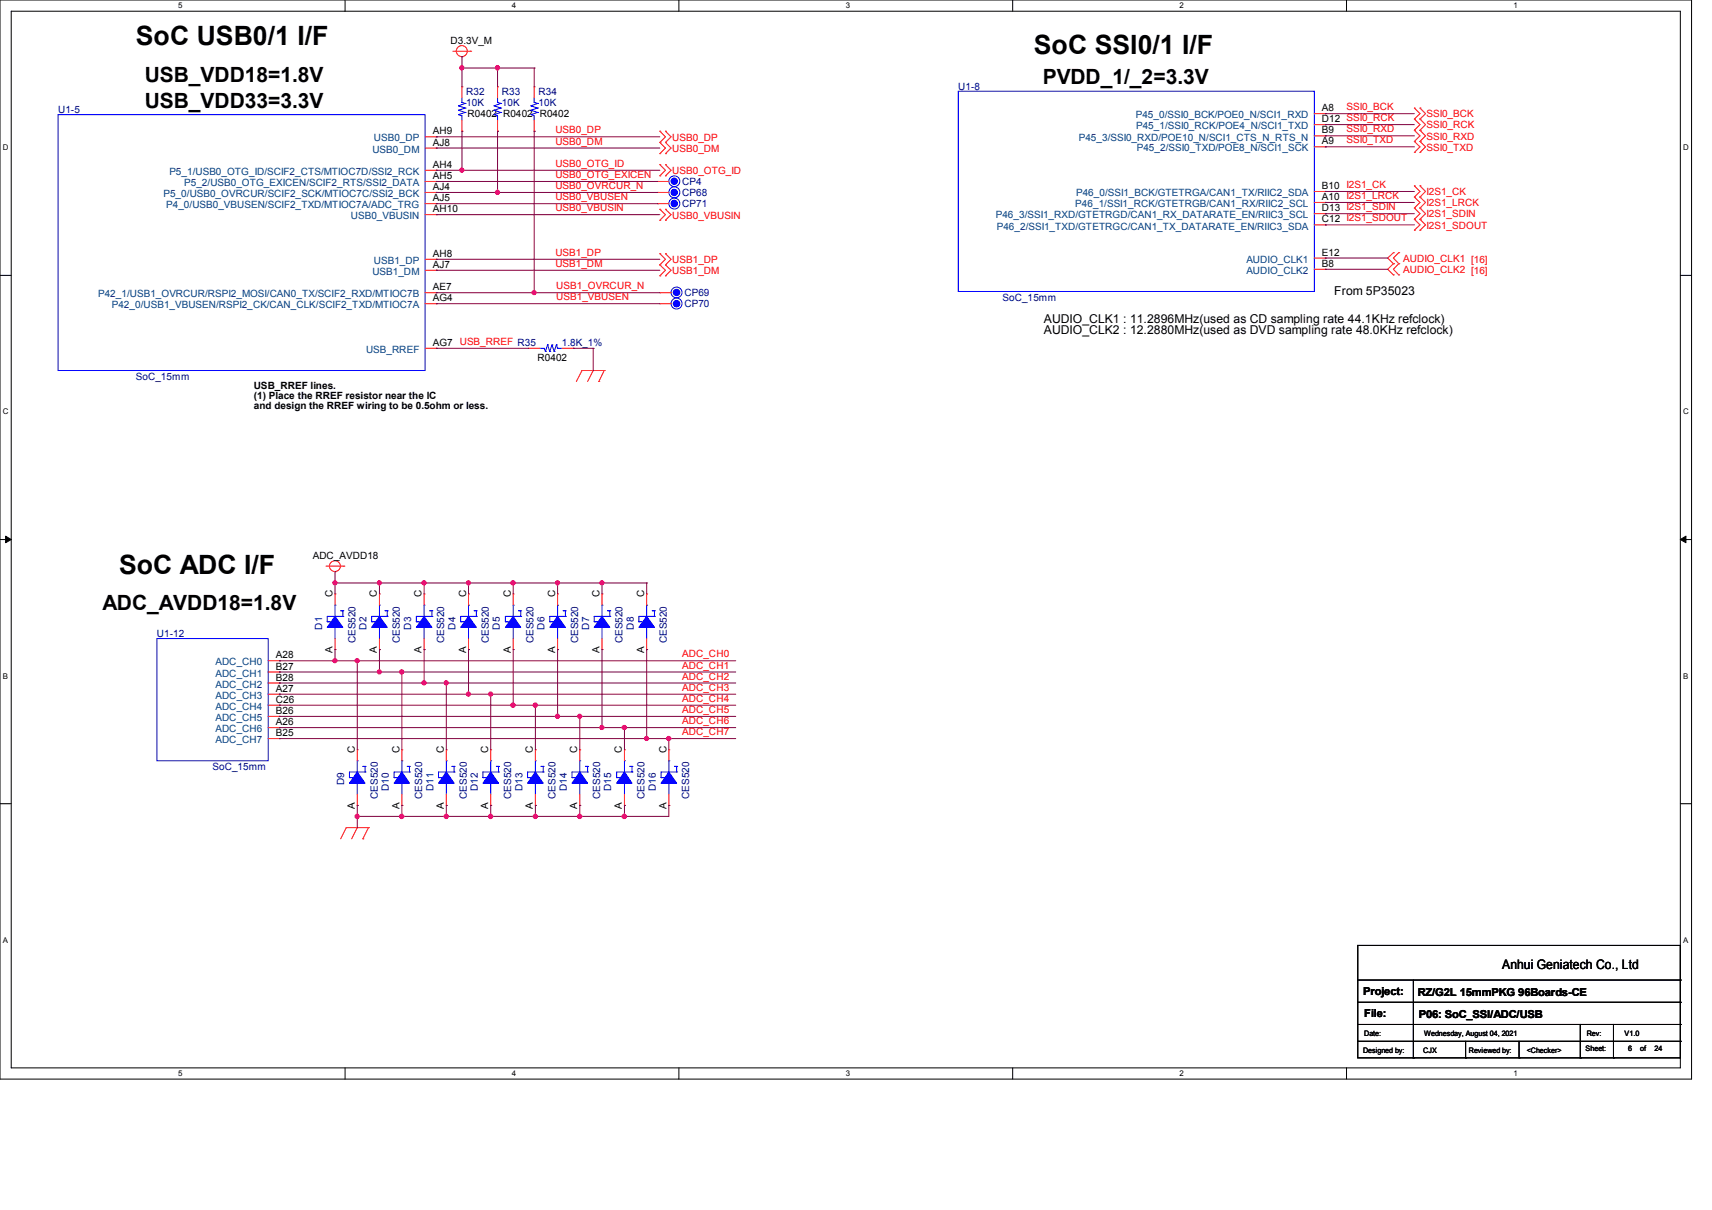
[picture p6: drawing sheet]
<svg xmlns="http://www.w3.org/2000/svg" width="297mm" height="210mm" viewBox="0 0 297 210" stroke-linecap="round" stroke-linejoin="round" font-family="sans-serif">
<path d="M0 0h293.5v187.3h-293.5zM1.9 1.9h289.6v183.4h-289.6z" fill="none" stroke="#000" stroke-width=".17"/>
<g fill="#fff">
<path d="M30.9 .2h.8v1.5h-.8z"/>
<path d="M30.9 185.5h.8v1.6h-.8z"/>
</g>
<path d="M59.9 0v1.9M59.9 185.3v2" fill="none" stroke="#000" stroke-width=".17"/>
<g fill="#fff">
<path d="M88.8 .2h.8v1.5h-.8z"/>
<path d="M88.8 185.5h.8v1.6h-.8z"/>
</g>
<path d="M117.8 0v1.9M117.8 185.3v2" fill="none" stroke="#000" stroke-width=".17"/>
<g fill="#fff">
<path d="M146.7 .2h.8v1.5h-.8z"/>
<path d="M146.7 185.5h.8v1.6h-.8z"/>
</g>
<path d="M175.7 0v1.9M175.7 185.3v2" fill="none" stroke="#000" stroke-width=".17"/>
<g fill="#fff">
<path d="M204.6 .2h.8v1.5h-.8z"/>
<path d="M204.6 185.5h.8v1.6h-.8z"/>
</g>
<path d="M233.6 0v1.9M233.6 185.3v2" fill="none" stroke="#000" stroke-width=".17"/>
<g fill="#fff">
<path d="M262.6 .2h.7v1.5h-.7z"/>
<path d="M262.6 185.5h.7v1.6h-.7z"/>
<path d="M.5 24.8h1v1.6h-1z"/>
<path d="M292 24.8h1v1.6h-1z"/>
<path d="M.5 70.7h1v1.5h-1z"/>
<path d="M292 70.7h1v1.5h-1z"/>
</g>
<path d="M0 47.8h1.9M291.5 47.8h2" fill="none" stroke="#000" stroke-width=".17"/>
<g fill="#fff">
<path d="M.5 116.5h.9v1.6h-.9z"/>
<path d="M292 116.5h.9v1.6h-.9z"/>
</g>
<path d="M0 93.6h1.9M291.5 93.6h2" fill="none" stroke="#000" stroke-width=".17"/>
<path d="M1 93l.9 .6-.9 .6zM291.5 93.6l1-.6v1.2z" fill="#000" stroke="#000" stroke-width=".17"/>
<g fill="#fff">
<path d="M.5 162.4h.9v1.5h-.9z"/>
<path d="M292 162.4h.9v1.5h-.9z"/>
</g>
<g fill="none" stroke="#000" stroke-width=".17">
<path d="M0 139.5h1.9M291.5 139.5h2M235.5 164.1h56v19.5h-56zM235.5 170.1h56M235.5 173.9h56M235.5 177.8h56M245.2 170.1v13.5M274.2 177.8v5.8M279.9 177.8v5.8M291.5 170.1h.1M291.5 173.9h.1M291.5 177.8h.1"/>
<path d="M235.5 180.7h56M245.2 183.6h.1M254.3 183.6h.1M254.3 180.7v2.9M263.5 183.6h.1M263.5 180.7v2.9M274.2 183.6h.1M279.9 183.6h.1M291.5 180.7h.1"/>
</g>
<g fill="none" stroke="#f00" stroke-width=".17">
<path d="M78.6 8.9h3.1M80.1 15.1h.1M80.1 15.1v1.9M81.7 8.9h.1M86.3 15.1h.1M86.3 15.1v1.9M92.7 15.1h.1M92.7 15.1v1.9M228 19.7h1.9M229.9 19.7h.1M245.4 18.8h.1M245.4 18.8l.9 .9-.9 1"/>
<path d="M246.3 18.8h.1M246.3 18.8l1 .9-1 1M73.7 31.5h2M73.7 35.3h2M73.7 23.7h2M73.7 25.7h2M73.7 29.5h2M73.7 33.4h2M73.7 37.3h2M75.7 23.7h.1M75.7 25.7h.1M75.7 29.5h.1"/>
<path d="M75.7 31.5h.1M75.7 33.4h.1M75.7 35.3h.1M75.7 37.3h.1M80.1 22.8h.1M80.1 20.9v1.9M86.3 22.8h.1M86.3 20.9v1.9M92.7 22.8h.1M92.7 20.9v1.9M114.1 31.5h.1M114.1 35.3h.1"/>
<path d="M114.1 33.4h.1M114.1 31.5h1.9M114.1 35.3h1.9M114.1 33.4h1.9M114.5 24.7h.1M114.5 22.8h.1M114.5 26.7h.1M114.5 38.2h.1M114.5 36.3h.1M114.5 30.5h.1M114.5 28.6h.1M114.5 22.8l.9 .9-.9 1"/>
<path d="M114.5 24.7l.9 1-.9 1M114.5 36.3l.9 1-.9 .9M114.5 28.6l.9 .9-.9 1M115.4 24.7h.1M115.4 22.8h.1M115.4 26.7h.1M115.4 38.2h.1M115.4 36.3h.1M115.4 30.5h.1M115.4 28.6h.1M115.4 22.8l1 .9-1 1M115.4 24.7l1 1-1 1"/>
<path d="M115.4 36.3l1 1-1 .9M115.4 28.6l1 .9-1 1M228 21.6h1.9M228 23.6h1.9M228 25.5h1.9M228 33.2h1.9M228 35.1h1.9M228 37.1h1.9M228 39h1.9M229.9 21.6h.1M229.9 23.6h.1M229.9 25.5h.1"/>
<path d="M229.9 33.2h.1M229.9 35.1h.1M229.9 37.1h.1M229.9 39h.1M245.4 20.7h.1M245.4 22.6h.1M245.4 24.6h.1M245.4 26.5h.1M245.4 34.2h.1M245.4 32.3h.1M245.4 36.1h.1M245.4 38.1h.1"/>
<path d="M245.4 40h.1M245.4 20.7l.9 .9-.9 1M245.4 22.6l.9 1-.9 1M245.4 24.6l.9 .9-.9 1M245.4 32.3l.9 .9-.9 1M245.4 34.2l.9 .9-.9 1M245.4 36.1l.9 1-.9 1M245.4 38.1l.9 .9-.9 1M246.3 20.7h.1M246.3 22.6h.1M246.3 24.6h.1M246.3 26.5h.1"/>
<path d="M246.3 34.2h.1M246.3 32.3h.1M246.3 36.1h.1M246.3 38.1h.1M246.3 40h.1M246.3 20.7l1 .9-1 1M246.3 22.6l1 1-1 1M246.3 24.6l1 .9-1 1M246.3 32.3l1 .9-1 1M246.3 34.2l1 .9-1 1M246.3 36.1l1 1-1 1M246.3 38.1l1 .9-1 1"/>
<path d="M73.7 50.8h2M73.7 52.7h2M73.7 45h2M73.7 46.9h2M75.7 45h.1M75.7 46.9h.1M75.7 50.8h.1M75.7 52.7h.1M114.5 46h.1M114.5 44h.1M114.5 47.9h.1M114.5 50.8h.1"/>
<path d="M114.5 52.7h.1M114.5 44l.9 1-.9 1M114.5 46l.9 .9-.9 1M114.5 50.8h1.9M114.5 52.7h1.9M115.4 46h.1M115.4 44h.1M115.4 47.9h.1M115.4 44l1 1-1 1M115.4 46l1 .9-1 1M228 44.8h1.9M228 46.7h1.9"/>
<path d="M229.9 44.8h.1M229.9 46.7h.1M241.7 45.8h.1M241.7 47.7h.1M241.7 43.9h.1M241.7 45.8l-1 .9 1 1M241.7 43.9l-1 .9 1 1M242.7 47.7h.1M242.7 45.8h.1M242.7 43.9h.1M242.7 45.8l-1 .9 1 1M242.7 43.9l-1 .9 1 1"/>
<path d="M73.7 60.5h2M75.7 60.5h.1M91.7 60.5h.1M91.7 60.5h1.9M97.5 60.5h1.9M99.4 60.5h.1M101 64.3h.1M101 64.3l-1 1.9M101 64.3h3.8M102.9 64.3h.1M102.9 64.3l-1 1.9M103.9 66.2h.1"/>
<path d="M104.8 64.3h.1M104.8 64.3l-.9 1.9M56.6 98.3h3M59.6 98.3h.1M46.5 114.7h2M46.5 116.6h2M46.5 118.5h2M48.5 114.7h.1M48.5 116.6h.1M48.5 118.5h.1M58.1 112.7h.1M58.1 103.1h.1"/>
<path d="M58.1 103.1v1.9M58.1 110.8v1.9M65.8 112.7h.1M65.8 103.1h.1M65.8 103.1v1.9M65.8 110.8v1.9M73.6 112.7h.1M73.6 103.1h.1M73.6 103.1v1.9M73.6 110.8v1.9M81.3 112.7h.1M81.3 103.1h.1"/>
<path d="M81.3 103.1v1.9M81.3 110.8v1.9M89 112.7h.1M89 103.1h.1M89 103.1v1.9M89 110.8v1.9M96.7 112.7h.1M96.7 103.1h.1M96.7 103.1v1.9M96.7 110.8v1.9M104.4 112.7h.1M104.4 103.1h.1"/>
<path d="M104.4 103.1v1.9M104.4 110.8v1.9M112.2 112.7h.1M112.2 103.1h.1M112.2 103.1v1.9M112.2 110.8v1.9M46.5 120.5h2M46.5 122.4h2M46.5 124.3h2M46.5 126.3h2M46.5 128.2h2M48.5 120.5h.1"/>
<path d="M48.5 122.4h.1M48.5 124.3h.1M48.5 126.3h.1M48.5 128.2h.1M62 139.8h.1M62 130.1h.1M62 130.1v1.9M62 137.8v2M69.7 139.8h.1M69.7 130.1h.1M69.7 130.1v1.9M69.7 137.8v2"/>
<path d="M77.4 139.8h.1M77.4 130.1h.1M77.4 130.1v1.9M77.4 137.8v2M85.1 139.8h.1M85.1 130.1h.1M85.1 130.1v1.9M85.1 137.8v2M92.9 139.8h.1M92.9 130.1h.1M92.9 130.1v1.9M92.9 137.8v2"/>
<path d="M100.6 139.8h.1M100.6 130.1h.1M100.6 130.1v1.9M100.6 137.8v2M108.3 139.8h.1M108.3 130.1h.1M108.3 130.1v1.9M108.3 137.8v2M116 139.8h.1M116 130.1h.1M116 130.1v1.9M116 137.8v2"/>
<path d="M60.1 143.6h.1M60.1 143.6l-1 2M60.1 143.6h3.8M62 143.6h.1M62 143.6l-1 2M62.9 145.6h.1M63.9 143.6h.1M63.9 143.6l-1 2"/>
<circle cx="80.1" cy="8.9" r=".95"/>
<circle cx="58.1" cy="98.3" r=".94"/>
</g>
<g fill="none" stroke="#00f" stroke-width=".17">
<path d="M10.1 19.9h63.6v44.4h-63.6zM79.5 19.9h.1M79.5 19.1h.1M79.5 18.4h.1M79.5 19.9l.6 .2v.8M79.5 19.1l1.2 .4M79.5 18.4l1.2 .4M80.1 17.8h.1M80.1 17.8l.6 .1M80.1 17v.8M80.7 19.5h.1M80.7 18.8h.1"/>
<path d="M80.7 17.9h.1M80.7 19.5l-1.2 .4M80.7 18.8l-1.2 .3M80.7 17.9l-1.2 .5M85.7 19.9h.1M85.7 19.1h.1M85.7 18.4h.1M85.7 19.9l.6 .2v.8M85.7 19.1l1.2 .4M85.7 18.4l1.2 .4M86.3 17.8h.1M86.3 17.8l.6 .1"/>
<path d="M86.3 17v.8M86.9 19.5h.1M86.9 18.8h.1M86.9 17.9h.1M86.9 19.5l-1.2 .4M86.9 18.8l-1.2 .3M86.9 17.9l-1.2 .5M92.1 19.9h.1M92.1 19.1h.1M92.1 18.4h.1M92.1 19.9l.6 .2v.8M92.1 19.1l1.2 .4"/>
<path d="M92.1 18.4l1.2 .4M92.7 17.8h.1M92.7 17.8l.6 .1M92.7 17v.8M93.3 19.5h.1M93.3 18.8h.1M93.3 17.9h.1M93.3 19.5l-1.2 .4M93.3 18.8l-1.2 .3M93.3 17.9l-1.2 .5M166.2 15.8h61.8v34.8h-61.8zM95 59.9h.1"/>
<path d="M95 59.9l-.4 1.1M95 59.9l.4 1.1M95.8 59.9h.1M95.8 59.9l-.4 1.1M95.8 59.9l.3 1.1M96.5 59.9h.1M96.5 59.9l-.4 1.1M96.5 59.9l.2 .6M93.6 60.5h.8l.2 .5M94.6 61h.1M95.4 61h.1M96.1 61h.1"/>
<path d="M96.7 60.5h.1M96.7 60.5h.8M27.2 110.8h19.3v21.2h-19.3zM56.8 107.9h.1M56.8 107.9h.3M57.1 107.9h.1M58.1 108.9h.1M58.1 105h.1M58.1 105v2M58.1 108.9v1.9M59.1 106h.1M59.1 106h.4"/>
<path d="M59.5 107h.1M59.5 106h.1M59.5 107h-2.7v.9M59.5 106v1M64.5 107.9h.1M64.5 107.9h.4M64.9 107.9h.1M65.8 108.9h.1M65.8 105h.1M65.8 105v2M65.8 108.9v1.9M66.8 106h.1"/>
<path d="M66.8 106h.4M67.2 107h.1M67.2 106h.1M67.2 107h-2.7v.9M67.2 106v1M72.2 107.9h.1M72.2 107.9h.4M72.6 107.9h.1M73.6 108.9h.1M73.6 105h.1M73.6 105v2M73.6 108.9v1.9"/>
<path d="M74.5 106h.1M74.5 106h.4M74.9 107h.1M74.9 106h.1M74.9 107h-2.7v.9M74.9 106v1M79.9 107.9h.1M79.9 107.9h.4M80.3 107.9h.1M81.3 108.9h.1M81.3 105h.1M81.3 105v2"/>
<path d="M81.3 108.9v1.9M82.3 106h.1M82.3 106h.3M82.6 107h.1M82.6 106h.1M82.6 107h-2.7v.9M82.6 106v1M87.7 107.9h.1M87.7 107.9h.4M88.1 107.9h.1M89 108.9h.1M89 105h.1"/>
<path d="M89 105v2M89 108.9v1.9M90 106h.1M90 106h.3M90.3 107h.1M90.3 106h.1M90.3 107h-2.6v.9M90.3 106v1M95.4 107.9h.1M95.4 107.9h.4M95.8 107.9h.1M96.7 108.9h.1"/>
<path d="M96.7 105h.1M96.7 105v2M96.7 108.9v1.9M97.7 106h.1M97.7 106h.4M98.1 107h.1M98.1 106h.1M98.1 107h-2.7v.9M98.1 106v1M103.1 107.9h.1M103.1 107.9h.4M103.5 107.9h.1"/>
<path d="M104.4 108.9h.1M104.4 105h.1M104.4 105v2M104.4 108.9v1.9M105.4 106h.1M105.4 106h.4M105.8 107h.1M105.8 106h.1M105.8 107h-2.7v.9M105.8 106v1M110.8 107.9h.1M110.8 107.9h.4"/>
<path d="M111.2 107.9h.1M112.2 108.9h.1M112.2 105h.1M112.2 105v2M112.2 108.9v1.9M113.2 106h.1M113.2 106h.3M113.5 107h.1M113.5 106h.1M113.5 107h-2.7v.9M113.5 106v1M60.6 135h.1"/>
<path d="M60.6 135h.4M61 135h.1M62 135.9h.1M62 132h.1M62 132v2M62 135.9v1.9M62.9 133h.1M62.9 133h.4M63.3 134h.1M63.3 133h.1M63.3 134h-2.7v1M63.3 133v1"/>
<path d="M68.4 135h.1M68.4 135h.3M68.7 135h.1M69.7 135.9h.1M69.7 132h.1M69.7 132v2M69.7 135.9v1.9M70.7 133h.1M70.7 133h.3M71 134h.1M71 133h.1M71 134h-2.6v1"/>
<path d="M71 133v1M76.1 135h.1M76.1 135h.4M76.5 135h.1M77.4 135.9h.1M77.4 132h.1M77.4 132v2M77.4 135.9v1.9M78.4 133h.1M78.4 133h.4M78.8 134h.1M78.8 133h.1"/>
<path d="M78.8 134h-2.7v1M78.8 133v1M83.8 135h.1M83.8 135h.4M84.2 135h.1M85.1 135.9h.1M85.1 132h.1M85.1 132v2M85.1 135.9v1.9M86.1 133h.1M86.1 133h.4M86.5 134h.1"/>
<path d="M86.5 133h.1M86.5 134h-2.7v1M86.5 133v1M91.5 135h.1M91.5 135h.4M91.9 135h.1M92.9 135.9h.1M92.9 132h.1M92.9 132v2M92.9 135.9v1.9M93.9 133h.1M93.9 133h.3"/>
<path d="M94.2 134h.1M94.2 133h.1M94.2 134h-2.7v1M94.2 133v1M99.2 135h.1M99.2 135h.4M99.6 135h.1M100.6 135.9h.1M100.6 132h.1M100.6 132v2M100.6 135.9v1.9M101.6 133h.1"/>
<path d="M101.6 133h.3M101.9 134h.1M101.9 133h.1M101.9 134h-2.7v1M101.9 133v1M107 135h.1M107 135h.4M107.4 135h.1M108.3 135.9h.1M108.3 132h.1M108.3 132v2M108.3 135.9v1.9"/>
<path d="M109.3 133h.1M109.3 133h.3M109.6 134h.1M109.6 133h.1M109.6 134h-2.6v1M109.6 133v1M114.7 135h.1M114.7 135h.4M115.1 135h.1M116 135.9h.1M116 132h.1M116 132v2"/>
<path d="M116 135.9v1.9M117 133h.1M117 133h.4M117.4 134h.1M117.4 133h.1M117.4 134h-2.7v1M117.4 133v1"/>
<circle cx="117" cy="33.4" r=".95"/>
<circle cx="117" cy="35.3" r=".95"/>
<circle cx="117" cy="31.5" r=".94"/>
<circle cx="117.4" cy="52.7" r=".95"/>
<circle cx="117.4" cy="50.8" r=".94"/>
</g>
<g fill="#00f" stroke="#00f" stroke-width=".17">
<path d="M69.7 134l1.3 1.9h-2.6z" fill-rule="evenodd"/>
<path d="M104.4 107l1.4 1.9h-2.7z" fill-rule="evenodd"/>
<path d="M77.4 134l1.4 1.9h-2.7z" fill-rule="evenodd"/>
<path d="M112.2 107l1.3 1.9h-2.7z" fill-rule="evenodd"/>
<path d="M92.9 134l1.3 1.9h-2.7z" fill-rule="evenodd"/>
<path d="M58.1 107l1.4 1.9h-2.7z" fill-rule="evenodd"/>
<path d="M85.1 134l1.4 1.9h-2.7z" fill-rule="evenodd"/>
<path d="M100.6 134l1.3 1.9h-2.7z" fill-rule="evenodd"/>
<path d="M65.8 107l1.4 1.9h-2.7z" fill-rule="evenodd"/>
<path d="M108.3 134l1.3 1.9h-2.6z" fill-rule="evenodd"/>
<path d="M116 134l1.4 1.9h-2.7z" fill-rule="evenodd"/>
<path d="M73.6 107l1.3 1.9h-2.7z" fill-rule="evenodd"/>
<path d="M81.3 107l1.3 1.9h-2.7z" fill-rule="evenodd"/>
<path d="M89 107l1.3 1.9h-2.6z" fill-rule="evenodd"/>
<path d="M96.7 107l1.4 1.9h-2.7z" fill-rule="evenodd"/>
<path d="M62 134l1.3 1.9h-2.7z" fill-rule="evenodd"/>
<circle cx="117" cy="31.5" r=".55"/>
<circle cx="117.4" cy="50.8" r=".56"/>
<circle cx="117.4" cy="52.7" r=".56"/>
<circle cx="117" cy="35.3" r=".56"/>
<circle cx="117" cy="33.4" r=".55"/>
</g>
<g fill="none" stroke="#800040" stroke-width=".17">
<path d="M80.1 9.9h.1M80.1 11.8h.1M80.1 9.9v5.2M80.1 11.8h12.6M86.3 11.8h.1M86.3 11.8v3.3M92.7 11.8h.1M92.7 11.8v3.3M229.9 19.7h.1M229.9 19.7h15.5M75.7 23.7h.1M75.7 25.7h.1"/>
<path d="M75.7 29.5h.1M75.7 31.5h.1M75.7 33.4h.1M75.7 35.3h.1M75.7 37.3h.1M75.7 23.7h38.8M75.7 25.7h38.8M75.7 29.5h38.8M75.7 31.5h38.4M75.7 33.4h38.4M75.7 35.3h38.4M75.7 37.3h38.8"/>
<path d="M80.1 22.8h.1M80.1 29.5h.1M80.1 22.8v6.7M86.3 22.8h.1M86.3 33.4h.1M86.3 22.8v10.6M92.7 22.8h.1M92.7 22.8v28M229.9 21.6h.1M229.9 23.6h.1M229.9 25.5h.1M229.9 33.2h.1"/>
<path d="M229.9 35.1h.1M229.9 37.1h.1M229.9 39h.1M229.9 21.6h15.5M229.9 23.6h15.5M229.9 25.5h15.5M229.9 33.2h15.5M229.9 35.1h15.5M229.9 37.1h15.5M229.9 39h15.5M75.7 45h.1M75.7 46.9h.1"/>
<path d="M75.7 50.8h.1M75.7 52.7h.1M75.7 45h38.8M75.7 46.9h38.8M75.7 50.8h38.8M75.7 52.7h38.8M92.7 50.8h.1M229.9 46.7h.1M229.9 44.8h.1M229.9 46.7h10.8M229.9 44.8h10.8M75.7 60.5h.1"/>
<path d="M75.7 60.5h16M99.4 60.5h.1M99.4 60.5h3.5M102.9 60.5h.1M102.9 60.5v3.8M58.1 99.2h.1M58.1 99.2v3.9M48.5 114.7h.1M48.5 116.6h.1M48.5 118.5h.1M48.5 114.7h79.1M48.5 116.6h79.1"/>
<path d="M48.5 118.5h79.1M58.1 112.7h.1M58.1 114.7h.1M58.1 101.2h.1M58.1 112.7v2M58.1 101.2h54.1M62 114.7h.1M62 114.7v15.4M65.8 112.7h.1M65.8 116.6h.1M65.8 101.2h.1M65.8 101.2v1.9"/>
<path d="M65.8 112.7v3.9M69.7 116.6h.1M69.7 116.6v13.5M73.6 112.7h.1M73.6 118.5h.1M73.6 101.2h.1M73.6 101.2v1.9M73.6 112.7v5.8M77.4 118.5h.1M77.4 118.5v11.6M81.3 112.7h.1M81.3 101.2h.1"/>
<path d="M81.3 101.2v1.9M81.3 112.7v7.8M89 112.7h.1M89 101.2h.1M89 101.2v1.9M89 112.7v9.7M96.7 112.7h.1M96.7 101.2h.1M96.7 101.2v1.9M96.7 112.7v11.6M104.4 112.7h.1M104.4 101.2h.1"/>
<path d="M104.4 101.2v1.9M104.4 112.7v13.6M112.2 112.7h.1M112.2 101.2h.1M112.2 101.2v1.9M112.2 112.7v15.5M48.5 120.5h.1M48.5 122.4h.1M48.5 124.3h.1M48.5 126.3h.1M48.5 128.2h.1M48.5 120.5h79.1"/>
<path d="M48.5 122.4h79.1M48.5 124.3h79.1M48.5 126.3h79.1M48.5 128.2h79.1M62 139.8h.1M62 139.8v3.8M69.7 139.8h.1M69.7 139.8v1.9M77.4 139.8h.1M77.4 139.8v1.9M81.3 120.5h.1M85.1 139.8h.1"/>
<path d="M85.1 120.5h.1M85.1 120.5v9.6M85.1 139.8v1.9M89 122.4h.1M92.9 139.8h.1M92.9 122.4h.1M92.9 122.4v7.7M92.9 139.8v1.9M96.7 124.3h.1M100.6 139.8h.1M100.6 124.3h.1M100.6 124.3v5.8"/>
<path d="M100.6 139.8v1.9M104.4 126.3h.1M108.3 139.8h.1M108.3 126.3h.1M108.3 126.3v3.8M108.3 139.8v1.9M112.2 128.2h.1M116 139.8h.1M116 128.2h.1M116 139.8v1.9h-54M116 128.2v1.9M62 141.7h.1"/>
<path d="M69.7 141.7h.1M77.4 141.7h.1M85.1 141.7h.1M92.9 141.7h.1M100.6 141.7h.1M108.3 141.7h.1"/>
</g>
<g fill="#f0f" stroke="#f0f" stroke-width=".17">
<circle cx="81.3" cy="120.5" r=".36"/>
<circle cx="89" cy="122.4" r=".38"/>
<circle cx="96.7" cy="124.3" r=".36"/>
<circle cx="104.4" cy="126.3" r=".36"/>
<circle cx="112.2" cy="128.2" r=".36"/>
<circle cx="61.9" cy="141.7" r=".37"/>
<circle cx="100.6" cy="141.7" r=".37"/>
<circle cx="92.8" cy="141.7" r=".37"/>
<circle cx="85.1" cy="141.7" r=".37"/>
<circle cx="77.4" cy="141.7" r=".37"/>
<circle cx="69.7" cy="141.7" r=".38"/>
<circle cx="108.3" cy="141.7" r=".38"/>
<circle cx="62" cy="114.7" r=".36"/>
<circle cx="58.1" cy="114.7" r=".36"/>
<circle cx="65.8" cy="116.6" r=".36"/>
<circle cx="77.4" cy="118.5" r=".36"/>
<circle cx="73.6" cy="118.5" r=".36"/>
<circle cx="116" cy="128.2" r=".36"/>
<circle cx="108.3" cy="126.3" r=".37"/>
<circle cx="100.6" cy="124.3" r=".36"/>
<circle cx="92.8" cy="122.4" r=".37"/>
<circle cx="85.1" cy="120.5" r=".36"/>
<circle cx="69.7" cy="116.6" r=".37"/>
<circle cx="58.1" cy="101.2" r=".36"/>
<circle cx="104.4" cy="101.2" r=".36"/>
<circle cx="96.7" cy="101.2" r=".36"/>
<circle cx="89" cy="101.2" r=".37"/>
<circle cx="81.3" cy="101.2" r=".36"/>
<circle cx="73.6" cy="101.2" r=".36"/>
<circle cx="65.8" cy="101.2" r=".36"/>
<circle cx="80.1" cy="11.8" r=".37"/>
<circle cx="86.3" cy="11.8" r=".37"/>
<circle cx="92.6" cy="50.8" r=".36"/>
<circle cx="80.1" cy="29.5" r=".36"/>
<circle cx="86.3" cy="33.4" r=".36"/>
</g>
<g font-size="4.6">
<text x="23.6" y="7.7">SoC USB0/1 I/F</text>
<text x="179.4" y="9.3">SoC SSI0/1 I/F</text>
<text x="20.7" y="99.7">SoC ADC I/F</text>
</g>
<g font-size="3.6">
<text x="25.1" y="14.2">USB_VDD18=1.8V</text>
<text x="180.9" y="14.6">PVDD_1/_2=3.3V</text>
<text x="25.1" y="18.7">USB_VDD33=3.3V</text>
<text x="17.8" y="105.9">ADC_AVDD18=1.8V</text>
</g>
<text font-size="2.3" x="260.6" y="168.1">Anhui Geniatech Co., Ltd</text>
<g font-size="2.1">
<text x="231.5" y="51.2">From 5P35023</text>
<text x="181.1" y="58">AUDIO_CLK2 : 12.2880MHz(used as DVD sampling rate 48.0KHz refclock)</text>
<text x="181.1" y="56">AUDIO_CLK1 : 11.2896MHz(used as CD sampling rate 44.1KHz refclock)</text>
</g>
<g font-size="1.9">
<text x="236.5" y="172.6">Project:</text>
<text x="246" y="172.8">RZ/G2L 15mmPKG 96Boards-CE</text>
<text x="236.7" y="176.5">File:</text>
<text x="246.1" y="176.7">P06: SoC_SSI/ADC/USB</text>
</g>
<g font-size="1.7">
<text x="78.2" y="7.6">D3.3V_M</text>
<text x="75.1" y="23.3">AH9</text>
<text x="81.1" y="20.4">R0402 R0402 R0402</text>
<text x="229.3" y="19.3">A8</text>
<text x="229.3" y="21.2">D12 SSI0_RCK</text>
<text x="229.3" y="23.2">B9</text>
<text x="75.1" y="25.3">AJ8</text>
<text x="75.1" y="29.1">AH4</text>
<text x="229.3" y="25.1">A9</text>
<text x="75.1" y="31.1">AH5</text>
<text x="75.1" y="33">AJ4</text>
<text x="75.1" y="34.9">AJ5</text>
<text x="229.3" y="32.8">B10 I2S1_CK</text>
<text x="229.3" y="34.7">A10 I2S1_LRCK</text>
<text x="75.1" y="36.8">AH10</text>
<text x="229.3" y="36.7">D13 I2S1_SDIN</text>
<text x="229.3" y="38.6">C12 I2S1_SDOUT</text>
<text x="75.1" y="44.6">AH8</text>
<text x="75.1" y="46.5">AJ7</text>
<text x="229.3" y="44.4">E12</text>
<text x="229.3" y="46.3">B8</text>
<text x="75.1" y="50.4">AE7</text>
<text x="75.1" y="52.3">AG4</text>
<text x="75.1" y="60">AG7 USB_RREF R35</text>
<text x="93.3" y="62.6">R0402</text>
<text x="44" y="67.4">USB_RREF lines.</text>
<text x="44" y="69.2">(1) Place the RREF resistor near the IC</text>
<text x="44" y="71">and design the RREF wiring to be 0.5ohm or less.</text>
<text x="54.3" y="97">ADC_AVDD18</text>
<text x="57.7" y="103.7" transform="rotate(-90 57.7 103.7)">C</text>
<text x="65.4" y="103.7" transform="rotate(-90 65.4 103.7)">C</text>
<text x="73.1" y="103.7" transform="rotate(-90 73.1 103.7)">C</text>
<text x="80.8" y="103.7" transform="rotate(-90 80.8 103.7)">C</text>
<text x="88.6" y="103.7" transform="rotate(-90 88.6 103.7)">C</text>
<text x="96.3" y="103.7" transform="rotate(-90 96.3 103.7)">C</text>
<text x="104" y="103.7" transform="rotate(-90 104 103.7)">C</text>
<text x="111.8" y="103.7" transform="rotate(-90 111.8 103.7)">C</text>
<text x="57.7" y="113.3" transform="rotate(-90 57.7 113.3)">A</text>
<text x="65.4" y="113.3" transform="rotate(-90 65.4 113.3)">A</text>
<text x="73.1" y="113.3" transform="rotate(-90 73.1 113.3)">A</text>
<text x="80.8" y="113.3" transform="rotate(-90 80.8 113.3)">A</text>
<text x="88.6" y="113.3" transform="rotate(-90 88.6 113.3)">A</text>
<text x="96.3" y="113.3" transform="rotate(-90 96.3 113.3)">A</text>
<text x="104" y="113.3" transform="rotate(-90 104 113.3)">A</text>
<text x="111.8" y="113.3" transform="rotate(-90 111.8 113.3)">A</text>
<text x="47.9" y="114.3">A28</text>
<text x="47.9" y="116.2">B27</text>
<text x="47.9" y="118.1">B28</text>
<text x="47.9" y="120.1">A27</text>
<text x="47.9" y="122">C26</text>
<text x="47.9" y="123.9">B26</text>
<text x="47.9" y="125.9">A26</text>
<text x="47.9" y="127.8">B25</text>
<text x="61.5" y="130.7" transform="rotate(-90 61.5 130.7)">C</text>
<text x="69.3" y="130.7" transform="rotate(-90 69.3 130.7)">C</text>
<text x="77" y="130.7" transform="rotate(-90 77 130.7)">C</text>
<text x="84.7" y="130.7" transform="rotate(-90 84.7 130.7)">C</text>
<text x="92.4" y="130.7" transform="rotate(-90 92.4 130.7)">C</text>
<text x="100.2" y="130.7" transform="rotate(-90 100.2 130.7)">C</text>
<text x="107.9" y="130.7" transform="rotate(-90 107.9 130.7)">C</text>
<text x="115.6" y="130.7" transform="rotate(-90 115.6 130.7)">C</text>
<text x="61.5" y="140.3" transform="rotate(-90 61.5 140.3)">A</text>
<text x="69.3" y="140.3" transform="rotate(-90 69.3 140.3)">A</text>
<text x="77" y="140.3" transform="rotate(-90 77 140.3)">A</text>
<text x="84.7" y="140.3" transform="rotate(-90 84.7 140.3)">A</text>
<text x="92.4" y="140.3" transform="rotate(-90 92.4 140.3)">A</text>
<text x="100.2" y="140.3" transform="rotate(-90 100.2 140.3)">A</text>
<text x="107.9" y="140.3" transform="rotate(-90 107.9 140.3)">A</text>
<text x="115.6" y="140.3" transform="rotate(-90 115.6 140.3)">A</text>
</g>
<g font-size="1.7" fill="#000080">
<text x="80.9" y="16.5">R32</text>
<text x="87.1" y="16.5">R33</text>
<text x="93.4" y="16.5">R34</text>
<text x="166.2" y="15.5">U1-8</text>
<text x="10.1" y="19.6">U1-5</text>
<text x="80.9" y="18.4">10K</text>
<text x="87.1" y="18.4">10K</text>
<text x="93.4" y="18.4">10K</text>
<text x="118.4" y="32.1">CP4</text>
<text x="118.4" y="36">CP71</text>
<text x="118.4" y="34">CP68</text>
<text x="118.7" y="51.4">CP69</text>
<text x="118.7" y="53.3">CP70</text>
<text x="173.9" y="52.2">SoC_15mm</text>
<text x="23.6" y="65.9">SoC_15mm</text>
<text x="97.5" y="60.1">1.8K_1%</text>
<text x="27.2" y="110.5">U1-12</text>
<text x="55.9" y="109.3" transform="rotate(-90 55.9 109.3)">D1</text>
<text x="61.7" y="111.6" transform="rotate(-90 61.7 111.6)">CES520</text>
<text x="63.6" y="109.3" transform="rotate(-90 63.6 109.3)">D2</text>
<text x="69.4" y="111.6" transform="rotate(-90 69.4 111.6)">CES520</text>
<text x="71.3" y="109.3" transform="rotate(-90 71.3 109.3)">D3</text>
<text x="77.1" y="111.6" transform="rotate(-90 77.1 111.6)">CES520</text>
<text x="79" y="109.3" transform="rotate(-90 79 109.3)">D4</text>
<text x="84.8" y="111.6" transform="rotate(-90 84.8 111.6)">CES520</text>
<text x="86.7" y="109.3" transform="rotate(-90 86.7 109.3)">D5</text>
<text x="92.5" y="111.6" transform="rotate(-90 92.5 111.6)">CES520</text>
<text x="94.5" y="109.3" transform="rotate(-90 94.5 109.3)">D6</text>
<text x="100.3" y="111.6" transform="rotate(-90 100.3 111.6)">CES520</text>
<text x="102.2" y="109.3" transform="rotate(-90 102.2 109.3)">D7</text>
<text x="108" y="111.6" transform="rotate(-90 108 111.6)">CES520</text>
<text x="109.9" y="109.3" transform="rotate(-90 109.9 109.3)">D8</text>
<text x="115.7" y="111.6" transform="rotate(-90 115.7 111.6)">CES520</text>
<text x="36.9" y="133.6">SoC_15mm</text>
<text x="59.7" y="136.3" transform="rotate(-90 59.7 136.3)">D9</text>
<text x="67.4" y="137.3" transform="rotate(-90 67.4 137.3)">D10</text>
<text x="75.2" y="137.3" transform="rotate(-90 75.2 137.3)">D11</text>
<text x="82.9" y="137.3" transform="rotate(-90 82.9 137.3)">D12</text>
<text x="90.6" y="137.3" transform="rotate(-90 90.6 137.3)">D13</text>
<text x="98.3" y="137.3" transform="rotate(-90 98.3 137.3)">D14</text>
<text x="106" y="137.3" transform="rotate(-90 106 137.3)">D15</text>
<text x="113.8" y="137.3" transform="rotate(-90 113.8 137.3)">D16</text>
<text x="65.5" y="138.6" transform="rotate(-90 65.5 138.6)">CES520</text>
<text x="73.2" y="138.6" transform="rotate(-90 73.2 138.6)">CES520</text>
<text x="81" y="138.6" transform="rotate(-90 81 138.6)">CES520</text>
<text x="88.7" y="138.6" transform="rotate(-90 88.7 138.6)">CES520</text>
<text x="96.4" y="138.6" transform="rotate(-90 96.4 138.6)">CES520</text>
<text x="104.1" y="138.6" transform="rotate(-90 104.1 138.6)">CES520</text>
<text x="111.8" y="138.6" transform="rotate(-90 111.8 138.6)">CES520</text>
<text x="119.6" y="138.6" transform="rotate(-90 119.6 138.6)">CES520</text>
</g>
<g font-size="1.7" fill="#f00">
<text x="96.3" y="23.2">USB0_DP</text>
<text x="233.6" y="19.1">SSI0_BCK</text>
<text x="233.6" y="23">SSI0_RXD</text>
<text x="247.5" y="20.4">SSI0_BCK</text>
<text x="247.5" y="22.3">SSI0_RCK</text>
<text x="96.3" y="25.1">USB0_DM</text>
<text x="96.3" y="29">USB0_OTG_ID</text>
<text x="116.6" y="24.4">USB0_DP</text>
<text x="116.6" y="26.3">USB0_DM</text>
<text x="233.6" y="24.9">SSI0_TXD</text>
<text x="247.5" y="24.2">SSI0_RXD</text>
<text x="247.5" y="26.2">SSI0_TXD</text>
<text x="96.3" y="30.9">USB0_OTG_EXICEN</text>
<text x="96.3" y="32.8">USB0_OVRCUR_N</text>
<text x="96.3" y="34.8">USB0_VBUSEN</text>
<text x="116.6" y="30.2">USB0_OTG_ID</text>
<text x="247.5" y="33.9">I2S1_CK</text>
<text x="247.5" y="35.8">I2S1_LRCK</text>
<text x="96.3" y="36.7">USB0_VBUSIN</text>
<text x="116.6" y="37.9">USB0_VBUSIN</text>
<text x="247.5" y="37.7">I2S1_SDIN</text>
<text x="247.5" y="39.7">I2S1_SDOUT</text>
<text x="96.3" y="44.4">USB1_DP</text>
<text x="96.3" y="46.3">USB1_DM</text>
<text x="116.6" y="45.6">USB1_DP</text>
<text x="116.6" y="47.6">USB1_DM</text>
<text x="243.4" y="47.4">AUDIO_CLK2 [16]</text>
<text x="243.4" y="45.5">AUDIO_CLK1 [16]</text>
<text x="96.5" y="50.2">USB1_OVRCUR_N</text>
<text x="96.5" y="52.1">USB1_VBUSEN</text>
<text x="118.4" y="114.1">ADC_CH0</text>
<text x="118.4" y="119.9">ADC_CH3</text>
<text x="118.4" y="117.9">ADC_CH2</text>
<text x="118.4" y="116">ADC_CH1</text>
<text x="118.4" y="125.7">ADC_CH6</text>
<text x="118.4" y="123.7">ADC_CH5</text>
<text x="118.4" y="121.8">ADC_CH4</text>
<text x="118.4" y="127.6">ADC_CH7</text>
</g>
<g font-size="1.7" fill="#004080">
<text x="197" y="20.5">P45_0/SSI0_BCK/POE0_N/SCI1_RXD</text>
<text x="197.1" y="22.4">P45_1/SSI0_RCK/POE4_N/SCI1_TXD</text>
<text x="64.6" y="26.5">USB0_DM</text>
<text x="64.8" y="24.6">USB0_DP</text>
<text x="187.1" y="24.4">P45_3/SSI0_RXD/POE10_N/SCI1_CTS_N_RTS_N</text>
<text x="197.2" y="26.3">P45_2/SSI0_TXD/POE8_N/SCI1_SCK</text>
<text x="28.4" y="34.2">P5_0/USB0_OVRCUR/SCIF2_SCK/MTIOC7C/SSI2_BCK</text>
<text x="29.4" y="30.4">P5_1/USB0_OTG_ID/SCIF2_CTS/MTIOC7D/SSI2_RCK</text>
<text x="32" y="32.3">P5_2/USB0_OTG_EXICEN/SCIF2_RTS/SSI2_DATA</text>
<text x="186.5" y="35.9">P46_1/SSI1_RCK/GTETRGB/CAN1_RX/RIIC2_SCL</text>
<text x="186.7" y="34">P46_0/SSI1_BCK/GTETRGA/CAN1_TX/RIIC2_SDA</text>
<text x="28.8" y="36.2">P4_0/USB0_VBUSEN/SCIF2_TXD/MTIOC7A/ADC_TRG</text>
<text x="60.9" y="38.1">USB0_VBUSIN</text>
<text x="172.7" y="37.9">P46_3/SSI1_RXD/GTETRGD/CAN1_RX_DATARATE_EN/RIIC3_SCL</text>
<text x="172.9" y="39.8">P46_2/SSI1_TXD/GTETRGC/CAN1_TX_DATARATE_EN/RIIC3_SDA</text>
<text x="64.6" y="47.7">USB1_DM</text>
<text x="64.8" y="45.8">USB1_DP</text>
<text x="216.2" y="45.6">AUDIO_CLK1</text>
<text x="216.2" y="47.5">AUDIO_CLK2</text>
<text x="17" y="51.6">P42_1/USB1_OVRCUR/RSPI2_MOSI/CAN0_TX/SCIF2_RXD/MTIOC7B</text>
<text x="19.4" y="53.5">P42_0/USB1_VBUSEN/RSPI2_CK/CAN_CLK/SCIF2_TXD/MTIOC7A</text>
<text x="63.5" y="61.3">USB_RREF</text>
<text x="37.4" y="115.5">ADC_CH0</text>
<text x="37.4" y="117.4">ADC_CH1</text>
<text x="37.4" y="119.3">ADC_CH2</text>
<text x="37.4" y="121.3">ADC_CH3</text>
<text x="37.4" y="123.2">ADC_CH4</text>
<text x="37.4" y="125.1">ADC_CH5</text>
<text x="37.4" y="127.1">ADC_CH6</text>
<text x="37.4" y="129">ADC_CH7</text>
</g>
<g font-size="1.4">
<text x="30.9" y="1.4">5</text>
<text x="88.8" y="1.4">4</text>
<text x="146.7" y="1.4">3</text>
<text x="204.6" y="1.4">2</text>
<text x="262.6" y="1.4">1</text>
<text x=".5" y="26.1">D</text>
<text x="292" y="26.1">D</text>
<text x=".5" y="71.9">C</text>
<text x="292" y="71.9">C</text>
<text x=".5" y="117.8">B</text>
<text x="292" y="117.8">B</text>
<text x=".5" y="163.6">A</text>
<text x="292" y="163.6">A</text>
<text x="30.9" y="186.8">5</text>
<text x="88.8" y="186.8">4</text>
<text x="146.7" y="186.8">3</text>
<text x="204.6" y="186.8">2</text>
<text x="262.6" y="186.8">1</text>
</g>
<g font-size="1.3">
<text x="236.7" y="179.7">Date:</text>
<text x="247.1" y="179.7">Wednesday, August 04, 2021</text>
<text x="275.3" y="179.7">Rev:</text>
<text x="281.8" y="179.7">V1.0</text>
<text x="236.5" y="182.7">Designed by:</text>
<text x="246.9" y="182.7">CJX</text>
<text x="254.8" y="182.7">Reviewed by:</text>
<text x="264.9" y="182.7">&lt;Checker&gt;</text>
<text x="275.1" y="182.5">Sheet:</text>
<text x="282.4" y="182.5">6</text>
<text x="284.6" y="182.5">of</text>
<text x="287" y="182.5">24</text>
</g>
</svg>
